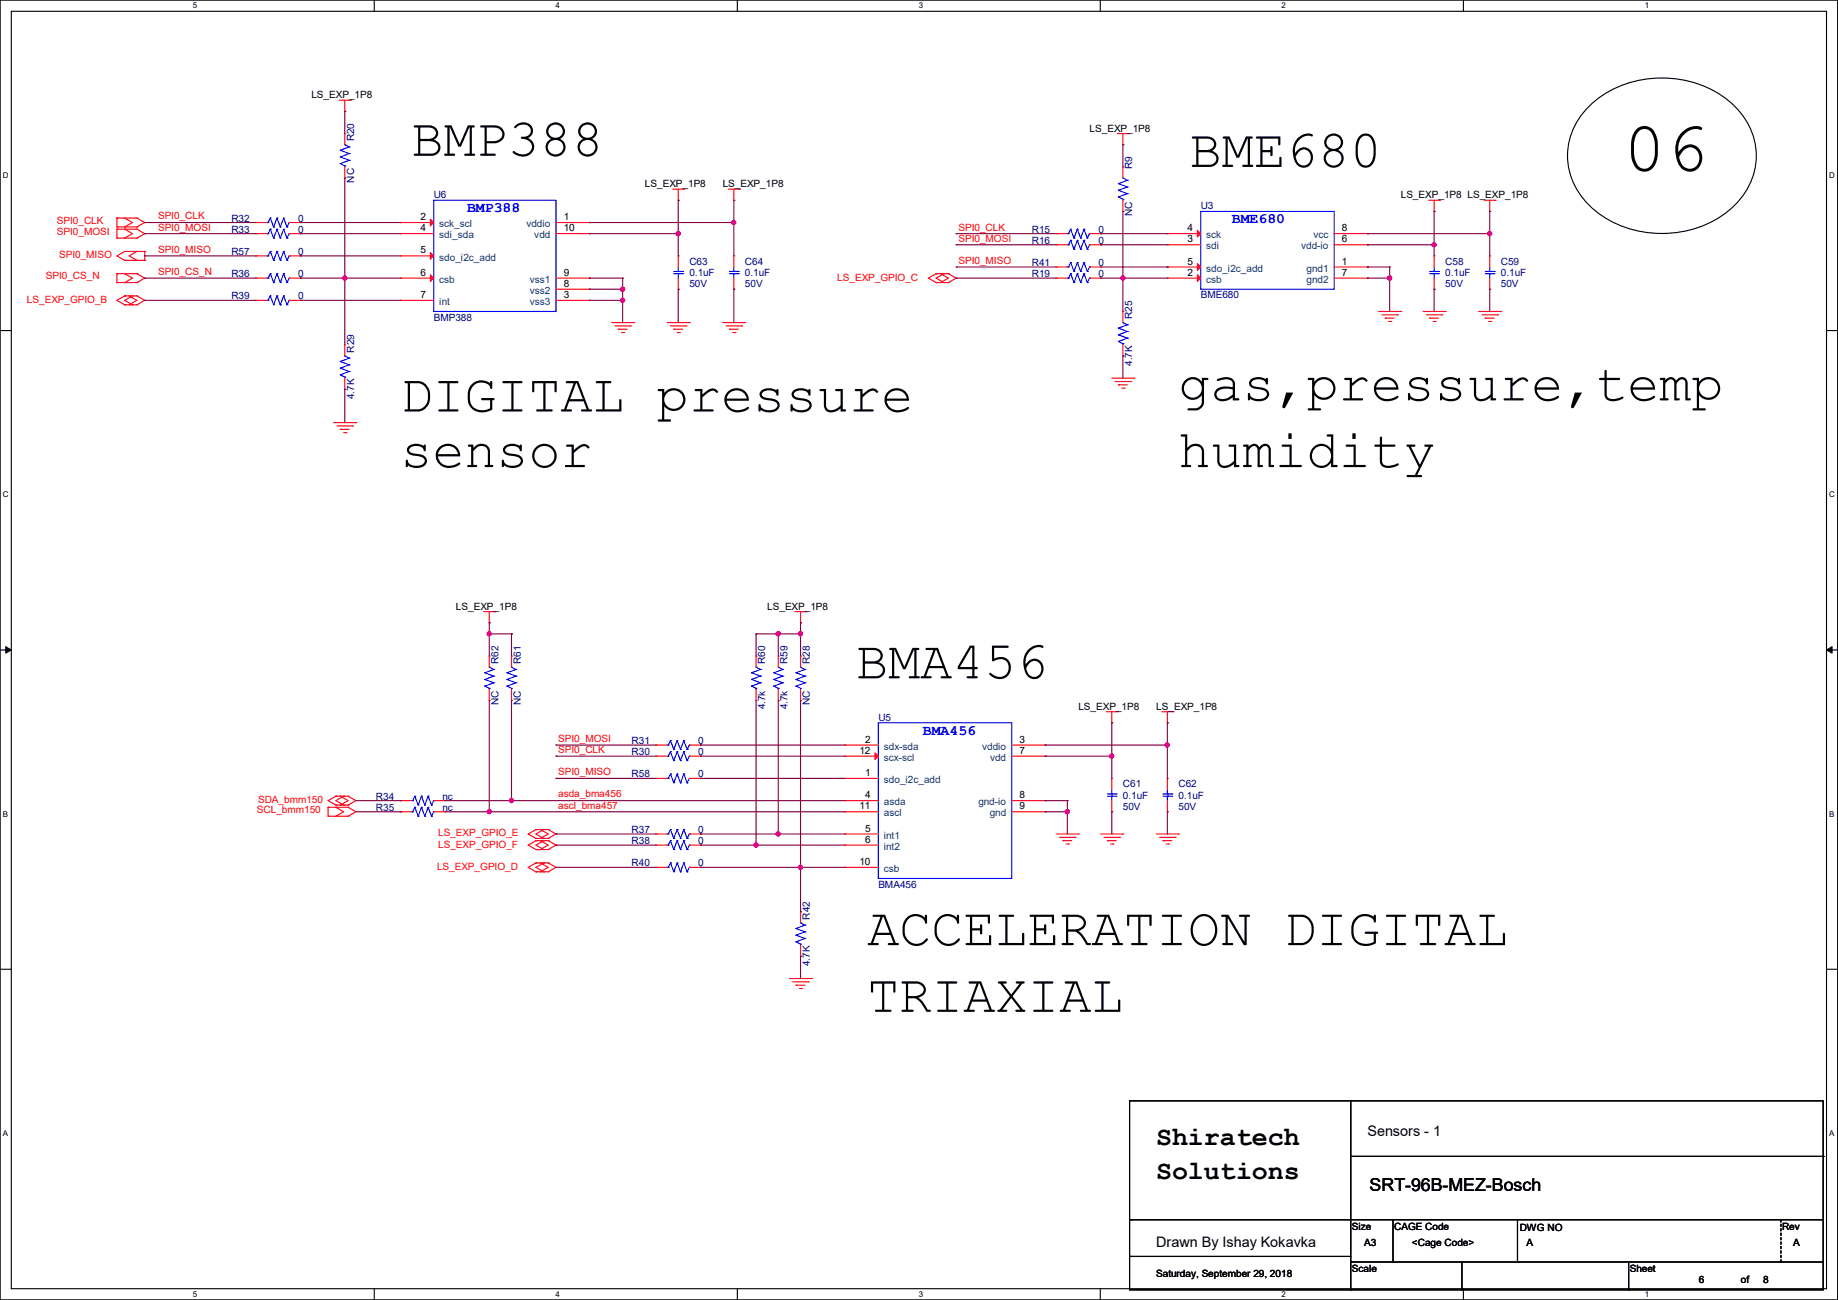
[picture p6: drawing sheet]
<svg xmlns="http://www.w3.org/2000/svg" width="420mm" height="297mm" viewBox="0 0 420 297" stroke-linecap="round" stroke-linejoin="round" font-family="sans-serif">
<path d="M0 0h419.9v297h-419.9zM2.6 2.6h414.8v291.8h-414.8z" fill="none" stroke="#000" stroke-width=".25"/>
<g fill="#fff">
<path d="M44 .3h1v2h-1z"/>
<path d="M44 294.7h1v2h-1z"/>
</g>
<path d="M85.5 0v2.6M85.5 294.4v2.6" fill="none" stroke="#000" stroke-width=".25"/>
<g fill="#fff">
<path d="M127 .3h.9v2h-.9z"/>
<path d="M127 294.7h.9v2h-.9z"/>
</g>
<path d="M168.5 0v2.6M168.5 294.4v2.6" fill="none" stroke="#000" stroke-width=".25"/>
<g fill="#fff">
<path d="M209.9 .3h1v2h-1z"/>
<path d="M209.9 294.7h1v2h-1z"/>
</g>
<path d="M251.4 0v2.6M251.4 294.4v2.6" fill="none" stroke="#000" stroke-width=".25"/>
<g fill="#fff">
<path d="M292.9 .3h.9v2h-.9z"/>
<path d="M292.9 294.7h.9v2h-.9z"/>
</g>
<path d="M334.4 0v2.6M334.4 294.4v2.6" fill="none" stroke="#000" stroke-width=".25"/>
<g fill="#fff">
<path d="M375.8 .3h1v2h-1z"/>
<path d="M375.8 294.7h1v2h-1z"/>
<path d="M.7 39h1.2v2h-1.2z"/>
<path d="M418 39h1.3v2h-1.3z"/>
<path d="M.7 112h1.2v2h-1.2z"/>
<path d="M418 112h1.3v2h-1.3z"/>
</g>
<path d="M0 75.5h2.6M417.4 75.5h2.5" fill="none" stroke="#000" stroke-width=".25"/>
<g fill="#fff">
<path d="M.7 185h1.2v1.9h-1.2z"/>
<path d="M418 185h1.2v1.9h-1.2z"/>
</g>
<path d="M0 148.5h2.6M417.4 148.5h2.5" fill="none" stroke="#000" stroke-width=".25"/>
<path d="M1.3 147.7l1.3 .8-1.3 .7zM417.4 148.5l1.2-.8v1.5z" fill="#000" stroke="#000" stroke-width=".23"/>
<g fill="#fff">
<path d="M.7 257.9h1.2v2h-1.2z"/>
<path d="M418 257.9h1.2v2h-1.2z"/>
</g>
<g fill="none" stroke="#000" stroke-width=".25">
<path d="M363.3 24.1a24.7 24.7 0 0 1 32.9 0 15.5 15.5 0 0 1-1.2 24 24.8 24.8 0 0 1-31.7-1.1 15.4 15.4 0 0 1 0-22.9zM0 221.4h2.6M417.4 221.4h2.5M258.1 251.5h158.5v43.2h-158.5zM308.7 251.5v43.2M258.4 278.7h.1M258.4 278.7h158.2M308.7 264.2h107.9M318.3 278.7v9.6M346.8 278.7v9.6M416.6 264.2h.1M258.4 287.1h.1"/>
<path d="M258.4 287.1h50.3M308.7 288.3h.1M308.7 294.7h.1M308.7 288.3h107.9M318.3 288.3h.1M334.1 294.7h.1M334.1 288.3v6.4M346.8 288.3h.1M372.2 294.7h.1M372.2 288.3v6.4"/>
</g>
<g fill="none" stroke="#f00" stroke-width=".25">
<path d="M77.5 22.9h2.6M78.8 25.4h.1M78.8 30.5h.1M78.8 22.9v2.5M78.8 30.5v2.6M78.8 38.1v2.6M80.1 22.9h.1M255.3 30.5h2.6M256.6 33.1h.1M256.6 38.1h.1M256.6 30.5v2.6M256.6 38.1v2.6"/>
<path d="M257.9 30.5h.1M26.7 49.8h.1M26.7 51.9h.1M26.7 52.4h.1M26.7 54.4h.1M26.7 49.8v2.1M26.7 52.4v2M26.7 49.8h4.6M26.7 51.9h4.6M26.7 52.4h4.6M26.7 54.4h4.6M28.5 49.8h.1"/>
<path d="M28.5 51.9h.1M28.5 52.4h.1M28.5 54.4h.1M28.5 57.4h.1M28.5 59.5h.1M28.5 49.8l1.8 1-1.8 1.1M28.5 52.4l1.8 1-1.8 1M28.5 57.4l-1.8 1.1 1.8 1M28.5 57.4h4.6M28.5 59.5h4.6M31.3 49.8h.1M31.3 51.9h.1"/>
<path d="M31.3 52.4h.1M31.3 54.4h.1M31.3 57.4h.1M31.3 59.5h.1M31.3 49.8l1.8 1-1.8 1.1M31.3 52.4l1.8 1-1.8 1M31.3 57.4l-1.8 1.1 1.8 1M33.1 57.4h.1M33.1 59.5h.1M33.1 57.4v2.1M58.5 58.5h.1M58.5 50.8h.1"/>
<path d="M58.5 53.4h.1M58.5 58.5h2.5M58.5 50.8h2.5M58.5 53.4h2.5M66.1 58.5h2.5M66.1 50.8h2.5M66.1 53.4h2.5M68.6 58.5h.1M68.6 50.8h.1M68.6 53.4h.1M78.8 40.7h.1M91.5 50.8h.1"/>
<path d="M91.5 53.4h.1M91.5 58.5h.1M91.5 58.5h7.6M91.5 50.8h7.6M91.5 53.4h7.6M127 50.8h7.7M127 53.4h7.7M134.7 50.8h.1M134.7 53.4h.1M153.7 43.2h2.6M155 45.8h.1M155 58.5h.1"/>
<path d="M155 43.2v2.6M155 58.5v2.5M156.3 43.2h.1M166.4 43.2h2.6M167.7 45.8h.1M167.7 58.5h.1M167.7 43.2v2.6M167.7 58.5v2.5M169 43.2h.1M241.3 55.9h.1M241.3 53.4h.1M241.3 55.9h2.6"/>
<path d="M241.3 53.4h2.6M249 55.9h2.5M249 53.4h2.5M251.5 55.9h.1M251.5 53.4h.1M256.6 48.3h.1M256.6 45.8v2.5M266.7 53.4h.1M266.7 55.9h.1M266.7 55.9h7.7M266.7 53.4h7.7M304.8 55.9h7.7"/>
<path d="M304.8 53.4h7.7M312.5 53.4h.1M312.5 55.9h.1M326.4 45.8h2.6M327.7 48.3h.1M327.7 58.5h.1M327.7 45.8v2.5M327.7 58.5v2.5M329 45.8h.1M339.1 45.8h2.6M340.4 48.3h.1M340.4 58.5h.1"/>
<path d="M340.4 45.8v2.5M340.4 58.5v2.5M341.7 45.8h.1M26.7 62.5h.1M26.7 64.6h.1M26.7 62.5v2.1M26.7 62.5h4.6M26.7 64.6h4.6M28.5 67.6h.1M28.5 69.6h.1M28.5 62.5h.1M28.5 64.6h.1"/>
<path d="M28.5 67.6h2.8M28.5 69.6h2.8M28.5 67.6l-1.8 1 1.8 1M28.5 62.5l1.8 1-1.8 1.1M29.5 67.6h.1M29.5 69.6h.1M29.5 67.6l1.8 1-1.8 1M30.3 67.6h.1M30.3 69.6h.1M30.3 67.6l-1.8 1 1.8 1M31.3 67.6h.1M31.3 69.6h.1"/>
<path d="M31.3 62.5h.1M31.3 64.6h.1M31.3 67.6l1.8 1-1.8 1M31.3 62.5l1.8 1-1.8 1.1M58.5 68.6h.1M58.5 63.5h.1M58.5 63.5h2.5M58.5 68.6h2.5M66.1 63.5h2.5M66.1 68.6h2.5M68.6 68.6h.1M68.6 63.5h.1"/>
<path d="M78.8 78.8h.1M78.8 78.8v2.5M91.5 63.5h.1M91.5 68.6h.1M91.5 63.5h7.6M91.5 68.6h7.6M127 63.5h7.7M127 66.1h7.7M127 68.6h7.7M134.7 63.5h.1M134.7 66.1h.1M134.7 68.6h.1"/>
<path d="M139.7 73.7h5.1M140.5 74.5h3.6M141.3 75.2h.1M141.3 75.2h2M142 76h.5M142.5 76h.1M144.1 74.5h.1M144.8 73.7h.1M152.4 73.7h5.1M153.2 74.5h3.6M154 75.2h.1M154 75.2h2"/>
<path d="M154.7 76h.5M155 66.1h.1M155 63.5v2.6M155.2 76h.1M156.8 74.5h.1M157.5 73.7h.1M165.1 73.7h5.1M165.9 74.5h3.6M166.7 75.2h.1M166.7 75.2h2M167.4 76h.5M167.7 66.1h.1"/>
<path d="M167.7 63.5v2.6M167.9 76h.1M169.5 74.5h.1M170.2 73.7h.1M213.9 62.5h.1M213.9 64.6h.1M213.9 62.5h2.8M213.9 64.6h2.8M213.9 62.5l-1.8 1 1.8 1.1M214.9 62.5h.1M214.9 64.6h.1M214.9 62.5l1.8 1-1.8 1.1"/>
<path d="M215.7 62.5h.1M215.7 64.6h.1M215.7 62.5l-1.8 1 1.8 1.1M216.7 62.5h.1M216.7 64.6h.1M216.7 62.5l1.8 1-1.8 1.1M241.3 63.5h.1M241.3 61h.1M241.3 63.5h2.6M241.3 61h2.6M249 63.5h2.5M249 61h2.5"/>
<path d="M251.5 63.5h.1M251.5 61h.1M256.6 71.2h.1M256.6 71.2v2.5M256.6 78.8v2.5M266.7 61h.1M266.7 63.5h.1M266.7 63.5h7.7M266.7 61h7.7M304.8 63.5h7.7M304.8 61h7.7M312.5 61h.1"/>
<path d="M312.5 63.5h.1M315 71.2h5.1M315.8 71.9h3.5M316.5 72.7h.1M316.5 72.7h2.1M317.3 73.4h.5M317.8 73.4h.1M319.3 71.9h.1M320.1 71.2h.1M325.2 71.2h5M325.9 71.9h3.6M326.7 72.7h.1"/>
<path d="M326.7 72.7h2M327.4 73.4h.6M327.7 66.1h.1M327.7 63.5v2.6M328 73.4h.1M329.5 71.9h.1M330.2 71.2h.1M337.9 71.2h5M338.6 71.9h3.6M339.4 72.7h.1M339.4 72.7h2M340.1 73.4h.6"/>
<path d="M340.4 66.1h.1M340.4 63.5v2.6M340.7 73.4h.1M342.2 71.9h.1M342.9 71.2h.1M76.2 96.6h5.1M77 97.3h3.6M77.8 98.1h.1M77.8 98.1h2M78.5 98.8h.5M78.8 88.9h.1M78.8 86.4v2.5"/>
<path d="M79 98.8h.1M80.6 97.3h.1M81.3 96.6h.1M254 86.4h5.1M254.8 87.2h3.6M255.6 87.9h.1M255.6 87.9h2M256.3 88.7h.5M256.6 81.3h.1M256.8 88.7h.1M258.4 87.2h.1M259.1 86.4h.1"/>
<path d="M110.5 139.7h2.6M111.8 139.7v2.6M113.1 139.7h.1M181.7 139.7h2.5M182.9 139.7v2.6M184.2 139.7h.1M111.8 142.3h.1M111.8 149.9h.1M111.8 149.9v2.5M111.8 157.5v2.6M116.9 149.9h.1M116.9 149.9v2.5"/>
<path d="M116.9 157.5v2.6M172.8 149.9h.1M172.8 149.9v2.5M172.8 157.5v2.6M177.8 149.9h.1M177.8 149.9v2.5M177.8 157.5v2.6M182.9 142.3h.1M182.9 149.9h.1M182.9 149.9v2.5M182.9 157.5v2.6M111.8 160.1h.1"/>
<path d="M116.9 160.1h.1M149.9 170.2h.1M149.9 177.8h.1M149.9 172.8h.1M149.9 170.2h2.5M149.9 172.8h2.5M149.9 177.8h2.5M157.5 170.2h2.6M157.5 172.8h2.6M157.5 177.8h2.6M160.1 170.2h.1M160.1 177.8h.1"/>
<path d="M160.1 172.8h.1M172.8 160.1h.1M177.8 160.1h.1M182.9 160.1h.1M193.1 170.2h.1M193.1 172.8h.1M193.1 177.8h.1M193.1 170.2h7.6M193.1 172.8h7.6M193.1 177.8h7.6M231.2 170.2h7.6M231.2 172.8h7.6"/>
<path d="M238.8 170.2h.1M238.8 172.8h.1M252.8 162.6h2.5M254 165.1h.1M254 177.8h.1M254 162.6v2.5M254 177.8v2.6M255.3 162.6h.1M265.5 162.6h2.5M266.7 165.1h.1M266.7 177.8h.1M266.7 162.6v2.5"/>
<path d="M266.7 177.8v2.6M268 162.6h.1M75 184.4h.1M75 186.5h.1M75 184.4v2.1M75 184.4h4.5M75 186.5h4.5M76.8 181.9h.1M76.8 183.9h.1M76.8 184.4h.1M76.8 186.5h.1M76.8 181.9h2.7"/>
<path d="M76.8 183.9h2.7M76.8 181.9l-1.8 1 1.8 1M76.8 184.4l1.7 1.1-1.7 1M77.8 181.9h.1M77.8 183.9h.1M77.8 181.9l1.7 1-1.7 1M78.5 181.9h.1M78.5 183.9h.1M78.5 181.9l-1.7 1 1.7 1M79.5 181.9h.1M79.5 183.9h.1M79.5 184.4h.1"/>
<path d="M79.5 186.5h.1M79.5 181.9l1.8 1-1.8 1M79.5 184.4l1.8 1.1-1.8 1M91.5 182.9h.1M91.5 185.5h.1M91.5 182.9h2.5M91.5 185.5h2.5M99.1 182.9h2.5M99.1 185.5h2.5M101.6 182.9h.1M101.6 185.5h.1M122.5 197.1h.1"/>
<path d="M122.5 199.2h.1M122.5 189.5h.1M122.5 191.6h.1M122.5 192.1h.1M122.5 194.1h.1M122.5 192.1h2.8M122.5 197.1h2.8M122.5 199.2h2.8M122.5 197.1l-1.8 1.1 1.8 1M122.5 189.5h2.8M122.5 191.6h2.8M122.5 189.5l-1.8 1 1.8 1.1"/>
<path d="M122.5 194.1h2.8M122.5 192.1l-1.8 1 1.8 1M123.5 197.1h.1M123.5 199.2h.1M123.5 189.5h.1M123.5 191.6h.1M123.5 192.1h.1M123.5 194.1h.1M123.5 197.1l1.8 1.1-1.8 1M123.5 189.5l1.8 1-1.8 1.1M123.5 192.1l1.8 1-1.8 1M124.2 197.1h.1"/>
<path d="M124.2 199.2h.1M124.2 189.5h.1M124.2 191.6h.1M124.2 192.1h.1M124.2 194.1h.1M124.2 197.1l-1.7 1.1 1.7 1M124.2 189.5l-1.7 1 1.7 1.1M124.2 192.1l-1.7 1 1.7 1M125.3 197.1h.1M125.3 199.2h.1M125.3 189.5h.1M125.3 191.6h.1"/>
<path d="M125.3 192.1h.1M125.3 194.1h.1M125.3 197.1l1.7 1.1-1.7 1M125.3 189.5l1.7 1-1.7 1.1M125.3 192.1l1.7 1-1.7 1M149.9 193.1h.1M149.9 198.2h.1M149.9 190.5h.1M149.9 190.5h2.5M149.9 193.1h2.5M149.9 198.2h2.5M157.5 190.5h2.6"/>
<path d="M157.5 193.1h2.6M157.5 198.2h2.6M160.1 193.1h.1M160.1 198.2h.1M160.1 190.5h.1M193.1 182.9h.1M193.1 190.5h.1M193.1 193.1h.1M193.1 198.2h.1M193.1 185.5h.1M193.1 190.5h7.6M193.1 182.9h7.6"/>
<path d="M193.1 193.1h7.6M193.1 198.2h7.6M193.1 185.5h7.6M231.2 182.9h7.6M231.2 185.5h7.6M238.8 182.9h.1M238.8 185.5h.1M241.3 190.5h5.1M242.1 191.3h3.6M242.9 192.1h.1M242.9 192.1h2M243.6 192.8h.5"/>
<path d="M244.1 192.8h.1M245.7 191.3h.1M246.4 190.5h.1M251.5 190.5h5.1M252.3 191.3h3.5M253 192.1h.1M253 192.1h2.1M253.8 192.8h.5M254 185.5h.1M254 182.9v2.6M254.3 192.8h.1M255.8 191.3h.1"/>
<path d="M256.6 190.5h.1M264.2 190.5h5.1M265 191.3h3.5M265.7 192.1h.1M265.7 192.1h2.1M266.5 192.8h.5M266.7 185.5h.1M266.7 182.9v2.6M267 192.8h.1M268.5 191.3h.1M269.3 190.5h.1M182.9 208.3h.1"/>
<path d="M182.9 218.5h.1M182.9 208.3v2.6M182.9 215.9v2.6M180.4 223.6h5.1M181.1 224.3h3.6M181.9 225.1h.1M181.9 225.1h2M182.7 225.8h.5M183.2 225.8h.1M184.7 224.3h.1M185.5 223.6h.1"/>
</g>
<path d="M407 278.7v9.6M407 288.3h.1" fill="none" stroke="#000" stroke-width=".25" stroke-dasharray=".5"/>
<g fill="none" stroke="#00f" stroke-width=".25">
<path d="M77.8 37.4h.1M77.8 35.9h.1M77.8 34.3h.1M77.8 37.4l1 .5M77.8 35.9l2 .7M77.8 34.3l2 .8M78.8 33.1h.1M78.8 37.9h.1M78.8 33.1l1 .5M78.8 37.9v.2M79.8 36.6h.1M79.8 35.1h.1"/>
<path d="M79.8 33.6h.1M79.8 36.6l-2 .8M79.8 35.1l-2 .8M79.8 33.6l-2 .7M61 58.5h.3M61 50.8h.3M61 53.4h.3M61.3 58.5h.1M61.3 50.8h.1M61.3 53.4h.1M61.8 57.4h.1M61.8 49.8h.1"/>
<path d="M61.8 52.4h.1M61.8 57.4l-.5 1.1M61.8 57.4l.7 2.1M61.8 49.8l-.5 1M61.8 49.8l.7 2.1M61.8 52.4l-.5 1M61.8 52.4l.7 2M62.5 59.5h.1M62.5 51.9h.1M62.5 54.4h.1M63.3 57.4h.1M63.3 49.8h.1"/>
<path d="M63.3 52.4h.1M63.3 57.4l-.8 2.1M63.3 57.4l.8 2.1M63.3 49.8l-.8 2.1M63.3 49.8l.8 2.1M63.3 52.4l-.8 2M63.3 52.4l.8 2M64.1 59.5h.1M64.1 51.9h.1M64.1 54.4h.1M64.8 57.4h.1M64.8 49.8h.1"/>
<path d="M64.8 52.4h.1M64.8 57.4l-.7 2.1M64.8 57.4l.8 2.1M64.8 49.8l-.7 2.1M64.8 49.8l.8 2.1M64.8 52.4l-.7 2M64.8 52.4l.8 2M65.6 59.5h.1M65.6 51.9h.1M65.6 54.4h.1M66.1 58.5h.1M66.1 50.8h.1"/>
<path d="M66.1 53.4h.1M66.1 58.5l-.5 1M66.1 50.8l-.5 1.1M66.1 53.4l-.5 1M99.1 45.8h27.9v25.4h-27.9zM243.9 55.9h.2M243.9 53.4h.2M244.1 55.9h.1M244.1 53.4h.1M244.6 54.9h.1M244.6 52.4h.1M244.6 60h.1"/>
<path d="M244.6 54.9l-.5 1M244.6 54.9l.8 2M244.6 52.4l-.5 1M244.6 52.4l.8 2M244.6 60l-.5 1M244.6 60l.8 2M245.4 56.9h.1M245.4 54.4h.1M246.2 54.9h.1M246.2 52.4h.1M246.2 60h.1M246.2 54.9l-.8 2"/>
<path d="M246.2 54.9l.7 2M246.2 52.4l-.8 2M246.2 52.4l.7 2M246.2 60l-.8 2M246.2 60l.7 2M246.9 56.9h.1M246.9 54.4h.1M247.7 54.9h.1M247.7 52.4h.1M247.7 60h.1M247.7 54.9l-.8 2M247.7 54.9l.8 2"/>
<path d="M247.7 52.4l-.8 2M247.7 52.4l.8 2M247.7 60l-.8 2M247.7 60l.8 2M248.5 56.9h.1M248.5 54.4h.1M249 55.9h.1M249 53.4h.1M249 55.9l-.5 1M249 53.4l-.5 1M255.6 45h.1M255.6 43.5h.1"/>
<path d="M255.6 42h.1M255.6 45l1 .5M255.6 43.5l2 .7M255.6 42l2 .7M256.6 40.7h.1M256.6 45.5h.1M256.6 45.5v.3M256.6 40.7l1 .5M257.6 44.2h.1M257.6 42.7h.1M257.6 41.2h.1M257.6 44.2l-2 .8"/>
<path d="M257.6 42.7l-2 .8M257.6 41.2l-2 .8M274.4 48.3h30.4v17.8h-30.4zM61 68.6h.3M61 63.5h.3M61.3 68.6h.1M61.3 63.5h.1M61.8 67.6h.1M61.8 62.5h.1M61.8 67.6l-.5 1M61.8 67.6l.7 2M61.8 62.5l-.5 1"/>
<path d="M61.8 62.5l.7 2.1M62.5 69.6h.1M62.5 64.6h.1M63.3 67.6h.1M63.3 62.5h.1M63.3 67.6l-.8 2M63.3 67.6l.8 2M63.3 62.5l-.8 2.1M63.3 62.5l.8 2.1M64.1 69.6h.1M64.1 64.6h.1M64.8 67.6h.1"/>
<path d="M64.8 62.5h.1M64.8 67.6l-.7 2M64.8 67.6l.8 2M64.8 62.5l-.7 2.1M64.8 62.5l.8 2.1M65.6 69.6h.1M65.6 64.6h.1M66.1 68.6h.1M66.1 63.5h.1M66.1 68.6l-.5 1M66.1 63.5l-.5 1.1M154 62h2"/>
<path d="M154 62.5h2M155 62h.1M155 62.5h.1M155 61v1M155 62.5v1M156 62h.1M156 62.5h.1M166.7 62h2M166.7 62.5h2M167.7 62h.1M167.7 62.5h.1M167.7 61v1"/>
<path d="M167.7 62.5v1M168.7 62h.1M168.7 62.5h.1M243.9 63.5h.2M243.9 61h.2M244.1 63.5h.1M244.1 61h.1M244.6 62.5h.1M244.6 62.5l-.5 1M244.6 62.5l.8 2.1M245.4 64.6h.1M245.4 62h.1"/>
<path d="M246.2 62.5h.1M246.2 62.5l-.8 2.1M246.2 62.5l.7 2.1M246.9 64.6h.1M246.9 62h.1M247.7 62.5h.1M247.7 62.5l-.8 2.1M247.7 62.5l.8 2.1M248.5 64.6h.1M248.5 62h.1M249 63.5h.1M249 61h.1"/>
<path d="M249 63.5l-.5 1.1M249 61l-.5 1M255.6 78h.1M255.6 76.5h.1M255.6 75h.1M255.6 78l1 .5M255.6 76.5l2 .8M255.6 75l2 .7M256.6 73.7h.1M256.6 78.5h.1M256.6 73.7l1 .5M256.6 78.5v.3"/>
<path d="M257.6 77.3h.1M257.6 75.7h.1M257.6 74.2h.1M257.6 77.3l-2 .7M257.6 75.7l-2 .8M257.6 74.2l-2 .8M326.7 62h2M326.7 62.5h2M327.7 62h.1M327.7 62.5h.1M327.7 61v1M327.7 62.5v1"/>
<path d="M328.7 62h.1M328.7 62.5h.1M339.4 62h2M339.4 62.5h2M340.4 62h.1M340.4 62.5h.1M340.4 61v1M340.4 62.5v1M341.4 62h.1M341.4 62.5h.1M77.8 85.6h.1M77.8 84.1h.1"/>
<path d="M77.8 82.6h.1M77.8 85.6l1 .5M77.8 84.1l2 .8M77.8 82.6l2 .8M78.8 81.3h.1M78.8 86.1h.1M78.8 86.1v.3M78.8 81.3l1 .5M79.8 84.9h.1M79.8 83.4h.1M79.8 81.8h.1M79.8 84.9l-2 .7"/>
<path d="M79.8 83.4l-2 .7M79.8 81.8l-2 .8M110.8 156.8h.1M110.8 155.2h.1M110.8 153.7h.1M110.8 156.8l1 .5M110.8 155.2l2 .8M110.8 153.7l2 .8M111.8 152.4h.1M111.8 157.3h.1M111.8 152.4l1 .6M111.8 157.3v.2"/>
<path d="M112.8 156h.1M112.8 154.5h.1M112.8 153h.1M112.8 156l-2 .8M112.8 154.5l-2 .7M112.8 153l-2 .7M115.9 156.8h.1M115.9 155.2h.1M115.9 153.7h.1M115.9 156.8l1 .5M115.9 155.2l2 .8M115.9 153.7l2 .8"/>
<path d="M116.9 152.4h.1M116.9 157.3h.1M116.9 152.4l1 .6M116.9 157.3v.2M117.9 156h.1M117.9 154.5h.1M117.9 153h.1M117.9 156l-2 .8M117.9 154.5l-2 .7M117.9 153l-2 .7M171.7 156.8h.1M171.7 155.2h.1"/>
<path d="M171.7 153.7h.1M171.7 156.8l1.1 .5M171.7 155.2l2.1 .8M171.7 153.7l2.1 .8M172.8 152.4h.1M172.8 157.3h.1M172.8 152.4l1 .6M172.8 157.3v.2M173.8 156h.1M173.8 154.5h.1M173.8 153h.1M173.8 156l-2.1 .8"/>
<path d="M173.8 154.5l-2.1 .7M173.8 153l-2.1 .7M176.8 156.8h.1M176.8 155.2h.1M176.8 153.7h.1M176.8 156.8l1 .5M176.8 155.2l2.1 .8M176.8 153.7l2.1 .8M177.8 152.4h.1M177.8 157.3h.1M177.8 152.4l1.1 .6M177.8 157.3v.2"/>
<path d="M178.9 156h.1M178.9 154.5h.1M178.9 153h.1M178.9 156l-2.1 .8M178.9 154.5l-2.1 .7M178.9 153l-2.1 .7M181.9 156.8h.1M181.9 155.2h.1M181.9 153.7h.1M181.9 156.8l1 .5M181.9 155.2l2 .8M181.9 153.7l2 .8"/>
<path d="M182.9 152.4h.1M182.9 157.3h.1M182.9 152.4l1 .6M182.9 157.3v.2M183.9 156h.1M183.9 154.5h.1M183.9 153h.1M183.9 156l-2 .8M183.9 154.5l-2 .7M183.9 153l-2 .7M152.4 170.2h.3M152.4 177.8h.3"/>
<path d="M152.4 172.8h.3M152.7 170.2h.1M152.7 177.8h.1M152.7 172.8h.1M153.2 169.2h.1M153.2 176.8h.1M153.2 171.7h.1M153.2 169.2l-.5 1M153.2 169.2l.8 2M153.2 176.8l-.5 1M153.2 176.8l.8 2.1M153.2 171.7l-.5 1.1"/>
<path d="M153.2 171.7l.8 2.1M154 171.2h.1M154 178.9h.1M154 173.8h.1M154.7 169.2h.1M154.7 176.8h.1M154.7 171.7h.1M154.7 169.2l-.7 2M154.7 169.2l.8 2M154.7 176.8l-.7 2.1M154.7 176.8l.8 2.1M154.7 171.7l-.7 2.1"/>
<path d="M154.7 171.7l.8 2.1M155.5 171.2h.1M155.5 178.9h.1M155.5 173.8h.1M156.3 169.2h.1M156.3 176.8h.1M156.3 171.7h.1M156.3 169.2l-.8 2M156.3 169.2l.7 2M156.3 176.8l-.8 2.1M156.3 176.8l.7 2.1M156.3 171.7l-.8 2.1"/>
<path d="M156.3 171.7l.7 2.1M157 171.2h.1M157 178.9h.1M157 173.8h.1M157.5 170.2h.1M157.5 177.8h.1M157.5 172.8h.1M157.5 170.2l-.5 1M157.5 177.8l-.5 1.1M157.5 172.8l-.5 1M200.7 165.1h30.5v35.6h-30.5zM94 182.9h.3"/>
<path d="M94 185.5h.3M94.3 182.9h.1M94.3 185.5h.1M94.8 181.9h.1M94.8 184.4h.1M94.8 181.9l-.5 1M94.8 181.9l.7 2M94.8 184.4l-.5 1.1M94.8 184.4l.7 2.1M95.5 183.9h.1M95.5 186.5h.1M96.3 181.9h.1"/>
<path d="M96.3 184.4h.1M96.3 181.9l-.8 2M96.3 181.9l.8 2M96.3 184.4l-.8 2.1M96.3 184.4l.8 2.1M97.1 183.9h.1M97.1 186.5h.1M97.8 181.9h.1M97.8 184.4h.1M97.8 181.9l-.7 2M97.8 181.9l.8 2M97.8 184.4l-.7 2.1"/>
<path d="M97.8 184.4l.8 2.1M98.6 183.9h.1M98.6 186.5h.1M99.1 182.9h.1M99.1 185.5h.1M99.1 182.9l-.5 1M99.1 185.5l-.5 1M152.4 193.1h.3M152.4 198.2h.3M152.4 190.5h.3M152.7 193.1h.1M152.7 198.2h.1"/>
<path d="M152.7 190.5h.1M153.2 192.1h.1M153.2 197.1h.1M153.2 189.5h.1M153.2 192.1l-.5 1M153.2 192.1l.8 2M153.2 197.1l-.5 1.1M153.2 197.1l.8 2.1M153.2 189.5l-.5 1M153.2 189.5l.8 2.1M154 194.1h.1M154 199.2h.1"/>
<path d="M154 191.6h.1M154.7 192.1h.1M154.7 197.1h.1M154.7 189.5h.1M154.7 192.1l-.7 2M154.7 192.1l.8 2M154.7 197.1l-.7 2.1M154.7 197.1l.8 2.1M154.7 189.5l-.7 2.1M154.7 189.5l.8 2.1M155.5 194.1h.1M155.5 199.2h.1"/>
<path d="M155.5 191.6h.1M156.3 192.1h.1M156.3 197.1h.1M156.3 189.5h.1M156.3 192.1l-.8 2M156.3 192.1l.7 2M156.3 197.1l-.8 2.1M156.3 197.1l.7 2.1M156.3 189.5l-.8 2.1M156.3 189.5l.7 2.1M157 194.1h.1M157 199.2h.1"/>
<path d="M157 191.6h.1M157.5 193.1h.1M157.5 198.2h.1M157.5 190.5h.1M157.5 193.1l-.5 1M157.5 198.2l-.5 1M157.5 190.5l-.5 1.1M253 181.4h2.1M253 181.9h2.1M254 181.4h.1M254 181.9h.1M254 180.4v1"/>
<path d="M254 181.9v1M255.1 181.4h.1M255.1 181.9h.1M265.7 181.4h2.1M265.7 181.9h2.1M266.7 181.4h.1M266.7 181.9h.1M266.7 180.4v1M266.7 181.9v1M267.8 181.4h.1M267.8 181.9h.1M181.9 215.2h.1"/>
<path d="M181.9 213.7h.1M181.9 212.1h.1M181.9 215.2l1 .5M181.9 213.7l2 .7M181.9 212.1l2 .8M182.9 210.9h.1M182.9 215.7h.1M182.9 215.7v.2M182.9 210.9l1 .5M183.9 214.4h.1M183.9 212.9h.1M183.9 211.4h.1"/>
<path d="M183.9 214.4l-2 .8M183.9 212.9l-2 .8M183.9 211.4l-2 .7"/>
</g>
<g fill="#f00" stroke="#f00" stroke-width=".25">
<path d="M98.3 50.1l.8 .7-.8 .8z"/>
<path d="M98.3 57.7l.8 .8-.8 .7z"/>
<path d="M98.3 62.8l.8 .7-.8 .8z"/>
<path d="M199.9 172l.8 .8-.8 .7z"/>
<path d="M273.6 60.2l.8 .8-.8 .8z"/>
<path d="M273.6 52.6l.8 .8-.8 .7z"/>
<path d="M273.6 62.8l.8 .7-.8 .8z"/>
</g>
<g fill="none" stroke="#800040" stroke-width=".25">
<path d="M78.8 25.4h.1M78.8 25.4v5.1M256.6 33.1h.1M256.6 33.1v5M33.1 50.8h.1M33.1 53.4h.1M33.1 58.5h.1M33.1 53.4h25.4M33.1 50.8h25.4M33.1 58.5h25.4M68.6 50.8h.1M68.6 53.4h.1"/>
<path d="M68.6 58.5h.1M68.6 53.4h22.9M68.6 50.8h22.9M68.6 58.5h22.9M78.8 40.7h.1M78.8 40.7v38.1M134.7 53.4h.1M134.7 50.8h.1M134.7 53.4h20.3M134.7 50.8h33M155 53.4h.1M155 45.8h.1"/>
<path d="M155 45.8v12.7M167.7 50.8h.1M167.7 45.8h.1M167.7 45.8v12.7M218.5 53.4h.1M218.5 55.9h.1M218.5 53.4h22.8M218.5 55.9h22.8M251.5 53.4h.1M251.5 55.9h.1M251.5 53.4h15.2M251.5 55.9h15.2"/>
<path d="M256.6 48.3h.1M256.6 48.3v22.9M312.5 55.9h.1M312.5 53.4h.1M312.5 53.4h27.9M312.5 55.9h15.2M327.7 55.9h.1M327.7 48.3h.1M327.7 48.3v10.2M340.4 53.4h.1M340.4 48.3h.1M340.4 48.3v10.2"/>
<path d="M33.1 68.6h.1M33.1 63.5h.1M33.1 63.5h25.4M33.1 68.6h25.4M68.6 68.6h.1M68.6 63.5h.1M68.6 63.5h22.9M68.6 68.6h22.9M78.8 63.5h.1M134.7 68.6h.1M134.7 66.1h.1M134.7 63.5h.1"/>
<path d="M134.7 63.5h7.6M134.7 68.6h7.6M134.7 66.1h7.6M142.3 68.6h.1M142.3 63.5h.1M142.3 66.1h.1M142.3 63.5v10.2M155 66.1h.1M155 66.1v7.6M167.7 66.1h.1M167.7 66.1v7.6M218.5 63.5h.1"/>
<path d="M218.5 61h.1M218.5 63.5h22.8M218.5 61h22.8M251.5 63.5h.1M251.5 63.5h15.2M251.5 61h15.2M256.6 63.5h.1M266.7 61h.1M312.5 63.5h.1M312.5 61h.1M312.5 63.5h5M312.5 61h5"/>
<path d="M317.5 63.5h.1M317.5 61h.1M317.5 61v10.2M327.7 66.1h.1M327.7 66.1v5.1M340.4 66.1h.1M340.4 66.1v5.1M78.8 88.9h.1M78.8 88.9v7.7M256.6 81.3h.1M256.6 81.3v5.1M111.8 144.8h.1"/>
<path d="M111.8 142.3h.1M111.8 144.8h5.1M111.8 142.3v7.6M116.9 144.8h.1M116.9 144.8v5.1M172.8 144.8h.1M172.8 144.8h10.1M172.8 144.8v5.1M177.8 144.8h.1M177.8 144.8v5.1M182.9 144.8h.1M182.9 142.3h.1"/>
<path d="M182.9 142.3v7.6M111.8 160.1v25.4M116.9 160.1v22.8M127 172.8h.1M127 170.2h.1M127 177.8h.1M127 172.8h22.9M127 170.2h22.9M127 177.8h22.9M160.1 172.8h.1M160.1 170.2h.1M160.1 177.8h.1"/>
<path d="M160.1 172.8h33M160.1 170.2h33M160.1 177.8h33M172.8 160.1v33M177.8 160.1v30.4M182.9 160.1v48.2M238.8 172.8h.1M238.8 170.2h.1M238.8 172.8h15.2M238.8 170.2h27.9M254 172.8h.1M254 165.1h.1"/>
<path d="M254 165.1v12.7M266.7 170.2h.1M266.7 165.1h.1M266.7 165.1v12.7M81.3 185.5h10.2M81.3 182.9h10.2M91.5 182.9h.1M91.5 185.5h.1M101.6 185.5h91.5M101.6 182.9h91.5M111.8 185.5h.1M116.9 182.9h.1"/>
<path d="M127 198.2h.1M127 190.5h.1M127 193.1h.1M127 198.2h22.9M127 190.5h22.9M127 193.1h22.9M160.1 198.2h.1M160.1 190.5h.1M160.1 193.1h.1M160.1 198.2h33M160.1 190.5h33M160.1 193.1h33"/>
<path d="M172.8 193.1h.1M177.8 190.5h.1M182.9 198.2h.1M238.8 185.5h.1M238.8 182.9h.1M238.8 185.5h5.1M238.8 182.9h5.1M243.9 185.5h.1M243.9 182.9h.1M243.9 182.9v7.6M254 185.5h.1M254 185.5v5"/>
<path d="M266.7 185.5h.1M266.7 185.5v5M182.9 218.5h.1M182.9 208.3h.1M182.9 218.5v5.1"/>
</g>
<g fill="#f0f" stroke="#f0f" stroke-width=".25">
<circle cx="317.5" cy="63.5" r=".49"/>
<circle cx="327.7" cy="55.9" r=".49"/>
<circle cx="340.4" cy="53.4" r=".49"/>
<circle cx="256.6" cy="63.5" r=".49"/>
<circle cx="243.9" cy="185.4" r=".49"/>
<circle cx="254" cy="172.7" r=".49"/>
<circle cx="266.7" cy="170.2" r=".49"/>
<circle cx="142.3" cy="68.6" r=".49"/>
<circle cx="155" cy="53.4" r=".49"/>
<circle cx="167.7" cy="50.8" r=".49"/>
<circle cx="78.8" cy="63.5" r=".49"/>
<circle cx="142.3" cy="66.1" r=".49"/>
<circle cx="182.9" cy="198.1" r=".49"/>
<circle cx="177.8" cy="144.8" r=".49"/>
<circle cx="182.9" cy="144.8" r=".49"/>
<circle cx="177.8" cy="190.5" r=".49"/>
<circle cx="172.7" cy="193.1" r=".49"/>
<circle cx="111.8" cy="144.8" r=".49"/>
<circle cx="116.9" cy="182.9" r=".49"/>
<circle cx="111.8" cy="185.4" r=".49"/>
</g>
<text font-size="16.3" x="370.9" y="39">06</text>
<g font-size="12.2">
<text x="94" y="35.6">BMP388</text>
<text x="271.8" y="38.1">BME680</text>
<text x="91.5" y="94">DIGITAL pressure</text>
<text x="269.3" y="91.5">gas,pressure,temp</text>
<text x="91.5" y="106.7">sensor</text>
<text x="269.3" y="106.7">humidity</text>
<text x="195.6" y="155">BMA456</text>
<text x="198.2" y="215.9">ACCELERATION DIGITAL</text>
<text x="198.2" y="231.2">TRIAXIAL</text>
</g>
<g font-size="6.1">
<text x="264.2" y="261.7">Shiratech</text>
<text x="264.2" y="269.3">Solutions</text>
</g>
<text font-size="4.1" x="313" y="272.2">SRT-96B-MEZ-Bosch</text>
<g font-size="3.3" fill="#00f">
<text x="106.7" y="48.5">BMP388</text>
<text x="281.5" y="51">BME680</text>
<text x="210.9" y="167.9">BMA456</text>
</g>
<g font-size="3.3">
<text x="312.5" y="259.5">Sensors - 1</text>
<text x="264.2" y="284.9">Drawn By Ishay Kokavka</text>
</g>
<g font-size="2.3">
<text x="71.2" y="22.4">LS_EXP_1P8</text>
<text x="249" y="30.1">LS_EXP_1P8</text>
<text x="147.4" y="42.8">LS_EXP_1P8</text>
<text x="165.1" y="42.8">LS_EXP_1P8</text>
<text x="320.1" y="45.3">LS_EXP_1P8 LS_EXP_1P8</text>
<text x="96.1" y="50.3">2</text>
<text x="96.1" y="52.8">4</text>
<text x="128.8" y="50.3">1</text>
<text x="128.8" y="52.8">10</text>
<text x="271.3" y="52.8">4</text>
<text x="306.6" y="52.8">8</text>
<text x="96.1" y="57.9">5</text>
<text x="271.3" y="55.4">3</text>
<text x="306.6" y="55.4">6</text>
<text x="96.1" y="63">6</text>
<text x="128.8" y="63">9</text>
<text x="128.8" y="65.5">8</text>
<text x="271.3" y="60.5">5</text>
<text x="271.3" y="63">2</text>
<text x="306.6" y="60.5">1</text>
<text x="306.6" y="63">7</text>
<text x="96.1" y="68.1">7</text>
<text x="128.8" y="68.1">3</text>
<text x="104.2" y="139.3">LS_EXP_1P8</text>
<text x="175.3" y="139.3">LS_EXP_1P8</text>
<text x="246.4" y="162.1">LS_EXP_1P8</text>
<text x="264.2" y="162.1">LS_EXP_1P8</text>
<text x="196.4" y="172.2">12</text>
<text x="197.7" y="169.7">2</text>
<text x="233" y="169.7">3</text>
<text x="233" y="172.2">7</text>
<text x="197.7" y="177.3">1</text>
<text x="196.4" y="184.9">11</text>
<text x="197.7" y="182.4">4</text>
<text x="233" y="182.4">8</text>
<text x="233" y="184.9">9</text>
<text x="197.7" y="190">5</text>
<text x="196.4" y="197.6">10</text>
<text x="197.7" y="192.5">6</text>
<text x="308.9" y="281">Size</text>
<text x="318.6" y="281">CAGE Code</text>
<text x="347.3" y="281.3">DWG NO</text>
<text x="407.2" y="281">Rev</text>
<text x="311.7" y="284.6">A3</text>
<text x="322.6" y="284.6">&lt;Cage Code&gt;</text>
<text x="348.8" y="284.6">A</text>
<text x="409.8" y="284.6">A</text>
<text x="264.2" y="291.7">Saturday, September 29, 2018</text>
<text x="308.9" y="290.7">Scale</text>
<text x="372.4" y="290.7">Sheet</text>
<text x="388.2" y="293.2">6</text>
<text x="397.8" y="293.2">of</text>
<text x="402.9" y="293.2">8</text>
</g>
<g font-size="2.3" fill="#000080">
<text x="80.9" y="32.3" transform="rotate(-90 80.9 32.3)">R20</text>
<text x="80.9" y="41.7" transform="rotate(-90 80.9 41.7)">NC</text>
<text x="258.7" y="38.7" transform="rotate(-90 258.7 38.7)">R9</text>
<text x="99.1" y="45.3">U6</text>
<text x="274.4" y="47.8">U3</text>
<text x="52.9" y="50.6">R32</text>
<text x="52.9" y="53.2">R33</text>
<text x="68.1" y="50.6">0</text>
<text x="68.1" y="53.2">0</text>
<text x="235.8" y="53.2">R15</text>
<text x="251" y="53.2">0</text>
<text x="258.7" y="49.3" transform="rotate(-90 258.7 49.3)">NC</text>
<text x="52.9" y="58.3">R57</text>
<text x="68.1" y="58.3">0</text>
<text x="235.8" y="55.7">R16</text>
<text x="251" y="55.7">0</text>
<text x="52.9" y="63.3">R36</text>
<text x="68.1" y="63.3">0</text>
<text x="157.5" y="60.5">C63</text>
<text x="157.5" y="63.1">0.1uF</text>
<text x="157.5" y="65.6">50V</text>
<text x="170.2" y="60.5">C64</text>
<text x="170.2" y="63.1">0.1uF</text>
<text x="170.2" y="65.6">50V</text>
<text x="235.8" y="63.3">R19</text>
<text x="235.8" y="60.8">R41</text>
<text x="251" y="63.3">0</text>
<text x="251" y="60.8">0</text>
<text x="330.2" y="60.5">C58</text>
<text x="330.2" y="63.1">0.1uF</text>
<text x="330.2" y="65.6">50V</text>
<text x="342.9" y="60.5">C59</text>
<text x="342.9" y="63.1">0.1uF</text>
<text x="342.9" y="65.6">50V</text>
<text x="52.9" y="68.4">R39</text>
<text x="68.1" y="68.4">0</text>
<text x="274.4" y="68.2">BME680</text>
<text x="99.1" y="73.2">BMP388</text>
<text x="258.7" y="72.9" transform="rotate(-90 258.7 72.9)">R25</text>
<text x="80.9" y="80.6" transform="rotate(-90 80.9 80.6)">R29</text>
<text x="258.7" y="83.6" transform="rotate(-90 258.7 83.6)">4.7K</text>
<text x="80.9" y="91.2" transform="rotate(-90 80.9 91.2)">4.7K</text>
<text x="113.9" y="151.7" transform="rotate(-90 113.9 151.7)">R62</text>
<text x="119" y="151.7" transform="rotate(-90 119 151.7)">R61</text>
<text x="174.9" y="151.7" transform="rotate(-90 174.9 151.7)">R60</text>
<text x="180" y="151.7" transform="rotate(-90 180 151.7)">R59</text>
<text x="185" y="151.7" transform="rotate(-90 185 151.7)">R28</text>
<text x="113.9" y="161.1" transform="rotate(-90 113.9 161.1)">NC</text>
<text x="119" y="161.1" transform="rotate(-90 119 161.1)">NC</text>
<text x="185" y="161.1" transform="rotate(-90 185 161.1)">NC</text>
<text x="174.9" y="162.1" transform="rotate(-90 174.9 162.1)">4.7k</text>
<text x="180" y="162.1" transform="rotate(-90 180 162.1)">4.7k</text>
<text x="200.7" y="164.7">U5</text>
<text x="144.3" y="170">R31</text>
<text x="144.3" y="172.5">R30</text>
<text x="159.6" y="170">0</text>
<text x="159.6" y="172.5">0</text>
<text x="144.3" y="177.6">R58</text>
<text x="159.6" y="177.6">0</text>
<text x="256.6" y="179.9">C61</text>
<text x="269.3" y="179.9">C62</text>
<text x="85.9" y="182.7">R34</text>
<text x="85.9" y="185.2">R35</text>
<text x="101.1" y="182.7">nc</text>
<text x="101.1" y="185.2">nc</text>
<text x="256.6" y="182.5">0.1uF</text>
<text x="256.6" y="185">50V</text>
<text x="269.3" y="182.5">0.1uF</text>
<text x="269.3" y="185">50V</text>
<text x="144.3" y="190.3">R37</text>
<text x="159.6" y="190.3">0</text>
<text x="144.3" y="192.9">R38</text>
<text x="144.3" y="197.9">R40</text>
<text x="159.6" y="192.9">0</text>
<text x="159.6" y="197.9">0</text>
<text x="200.7" y="202.8">BMA456</text>
<text x="185" y="210.1" transform="rotate(-90 185 210.1)">R42</text>
<text x="185" y="220.8" transform="rotate(-90 185 220.8)">4.7K</text>
</g>
<g font-size="2.3" fill="#f00">
<text x="13" y="51.1">SPI0_CLK</text>
<text x="13" y="53.7">SPI0_MOSI</text>
<text x="36.1" y="50.1">SPI0_CLK</text>
<text x="36.1" y="52.7">SPI0_MOSI</text>
<text x="219" y="52.7">SPI0_CLK</text>
<text x="13.5" y="59">SPI0_MISO</text>
<text x="36.1" y="57.7">SPI0_MISO</text>
<text x="219" y="55.2">SPI0_MOSI</text>
<text x="10.5" y="63.8">SPI0_CS_N</text>
<text x="36.1" y="62.8">SPI0_CS_N</text>
<text x="191.3" y="64.1">LS_EXP_GPIO_C</text>
<text x="219" y="60.3">SPI0_MISO</text>
<text x="6.1" y="69.2">LS_EXP_GPIO_B</text>
<text x="127.6" y="172">SPI0_CLK</text>
<text x="127.6" y="169.5">SPI0_MOSI</text>
<text x="127.6" y="177.1">SPI0_MISO</text>
<text x="58.7" y="185.8">SCL_bmm150</text>
<text x="59" y="183.5">SDA_bmm150</text>
<text x="127.6" y="182.2">asda_bma456</text>
<text x="127.6" y="184.7">ascl_bma457</text>
<text x="100.1" y="191.1">LS_EXP_GPIO_E</text>
<text x="100.1" y="193.6">LS_EXP_GPIO_F</text>
<text x="99.9" y="198.7">LS_EXP_GPIO_D</text>
</g>
<g font-size="2.3" fill="#004080">
<text x="100.4" y="51.9">sck_scl</text>
<text x="120.3" y="51.9">vddio</text>
<text x="100.4" y="54.4">sdi_sda</text>
<text x="100.4" y="59.5">sdo_i2c_add</text>
<text x="122.1" y="54.4">vdd</text>
<text x="275.6" y="54.4">sck</text>
<text x="275.6" y="57">sdi</text>
<text x="297.3" y="57">vdd-io</text>
<text x="300.1" y="54.4">vcc</text>
<text x="100.4" y="64.6">csb</text>
<text x="121.1" y="64.6">vss1</text>
<text x="275.6" y="62.1">sdo_i2c_add</text>
<text x="275.6" y="64.6">csb</text>
<text x="298.5" y="62.1">gnd1</text>
<text x="298.5" y="64.6">gnd2</text>
<text x="100.4" y="69.7">int</text>
<text x="121.1" y="67.1">vss2</text>
<text x="121.1" y="69.7">vss3</text>
<text x="202" y="171.3">sdx-sda</text>
<text x="202" y="173.8">scx-scl</text>
<text x="224.4" y="171.3">vddio</text>
<text x="226.2" y="173.8">vdd</text>
<text x="202" y="178.9">sdo_i2c_add</text>
<text x="202" y="184">asda</text>
<text x="223.6" y="184">gnd-io</text>
<text x="202" y="191.6">int1</text>
<text x="202" y="186.5">ascl</text>
<text x="226.1" y="186.5">gnd</text>
<text x="202" y="194.1">int2</text>
<text x="202" y="199.2">csb</text>
</g>
<g font-size="1.8">
<text x="44" y="1.9">5</text>
<text x="127" y="1.9">4</text>
<text x="209.9" y="1.9">3</text>
<text x="292.9" y="1.9">2</text>
<text x="375.8" y="1.9">1</text>
<text x=".7" y="40.6">D</text>
<text x="418" y="40.6">D</text>
<text x=".7" y="113.6">C</text>
<text x="418" y="113.6">C</text>
<text x=".7" y="186.6">B</text>
<text x="418" y="186.6">B</text>
<text x=".7" y="259.5">A</text>
<text x="418" y="259.5">A</text>
<text x="44" y="296.3">5</text>
<text x="127" y="296.3">4</text>
<text x="209.9" y="296.3">3</text>
<text x="292.9" y="296.3">2</text>
<text x="375.8" y="296.3">1</text>
</g>
</svg>
